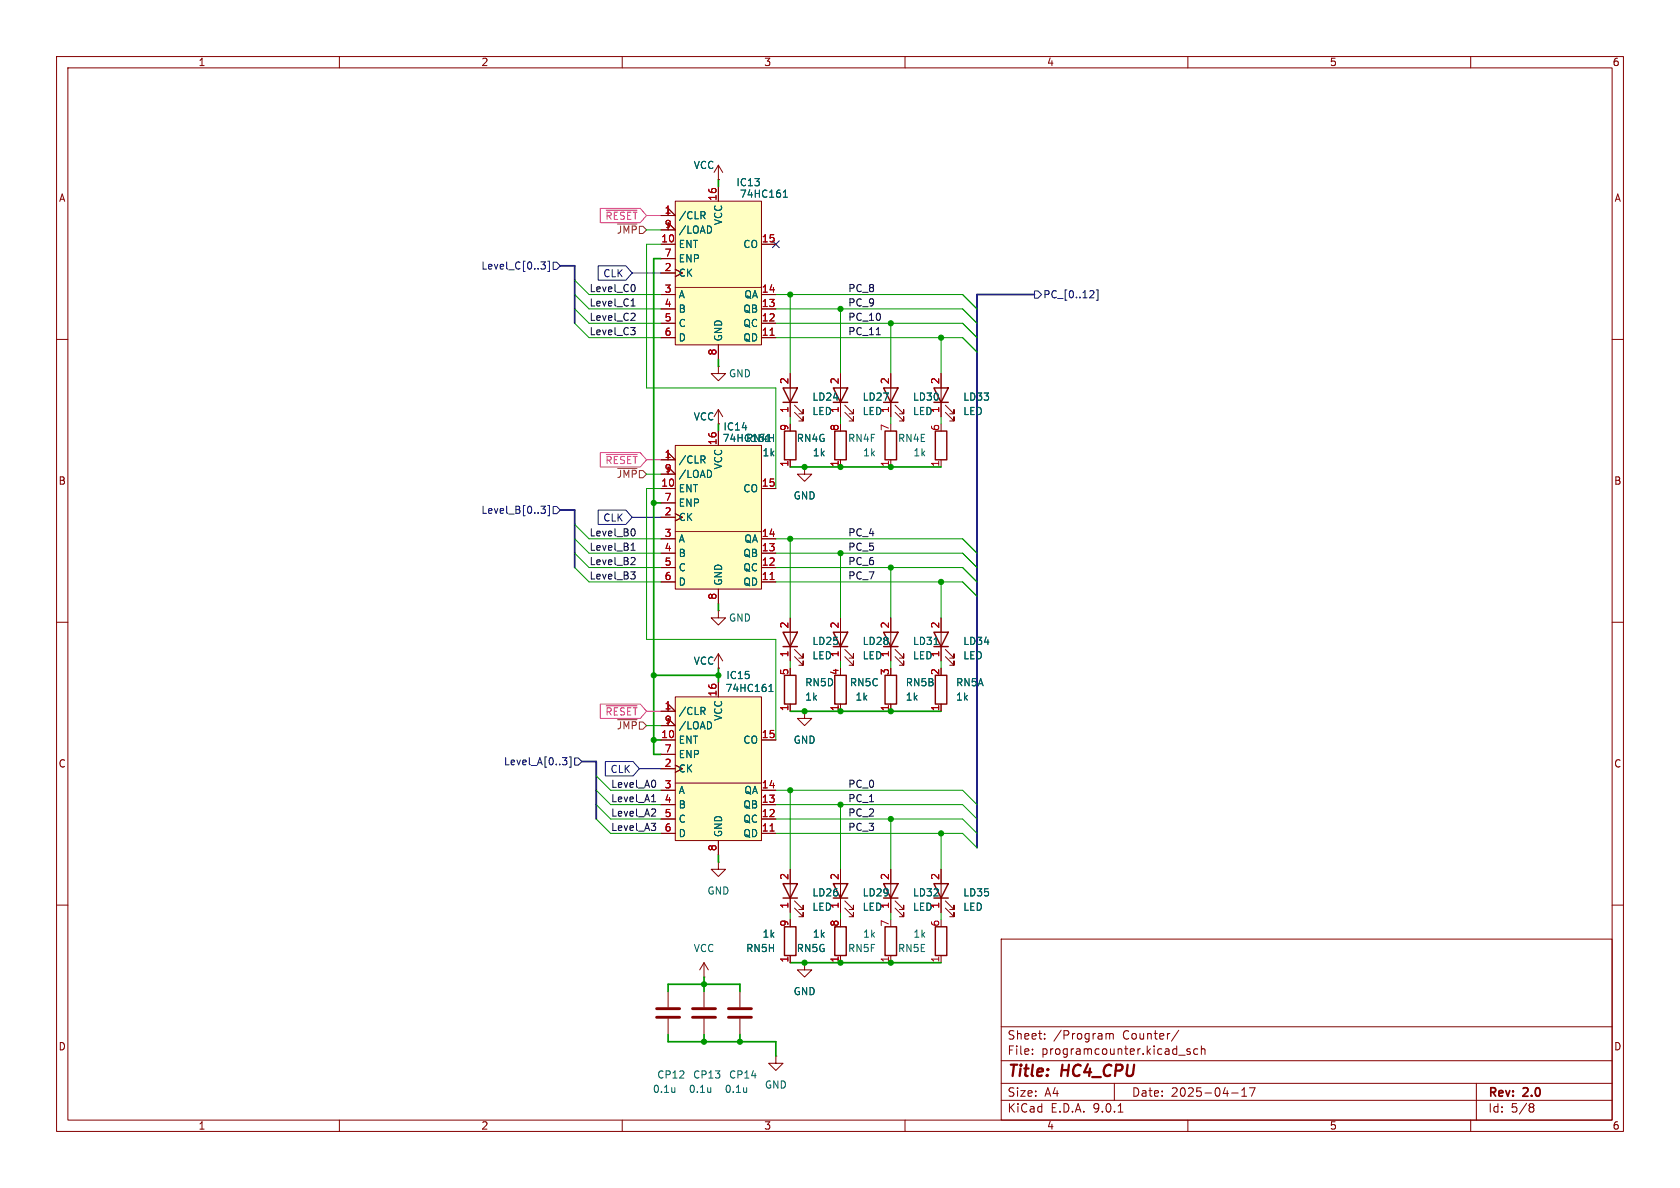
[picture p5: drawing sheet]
<svg xmlns="http://www.w3.org/2000/svg" width="297mm" height="210mm" viewBox="0 0 297 210" stroke-linecap="round" stroke-linejoin="round" font-family="sans-serif">
<g fill="none" stroke="#840000" stroke-width=".18">
<path d="M10 10h277v190h-277zM12 12h273v186h-273zM60 10v2M110 10v2M160 10v2M210 10v2M260 10v2M10 60h2M139.7 66v7.7M140.5 72.9l1.5 1.5v-.7v.7h-.8M140.5 71.6l1.5 1.6v-.8v.8h-.8M148.6 66v7.7"/>
<path d="M149.4 72.9l1.5 1.5v-.7v.7h-.8M149.4 71.6l1.5 1.6v-.8v.8h-.8M157.5 66v7.7M158.2 72.9l1.6 1.5v-.7v.7h-.8M158.2 71.6l1.6 1.6v-.8v.8h-.8M166.4 66v7.7M167.1 72.9l1.6 1.5v-.7v.7h-.8M167.1 71.6l1.6 1.6v-.8v.8h-.8M285 60h2M148.6 81.3v1.3M10 110h2M285 110h2"/>
<path d="M139.7 124.5v1.2M139.7 153.7v7.6M140.5 159.3l1.5 1.5v-.8v.8h-.8M148.6 153.7v7.6M149.4 159.3l1.5 1.5v-.8v.8h-.8M166.4 153.7v7.6M167.1 159.3l1.6 1.5v-.8v.8h-.8M10 160h2M118.1 175.3v2.8M140.5 160.5l1.5 1.6v-.8v.8h-.8M148.6 168.9v1.3M149.4 160.5l1.5 1.6v-.8v.8h-.8"/>
<path d="M157.5 168.9v1.3M166.4 168.9v1.3M167.1 160.5l1.6 1.6v-.8v.8h-.8M177 166h108v32h-108zM285 160h2M60 198v2M110 198v2M118.1 180.1v2.8M160 198v2M177 194.5h108M177 191.5h108M177 187.5h108"/>
<path d="M177 181.5h108M182.5 186.3v.1M182.5 185.5v.1M184.7 183.6v.1M184.7 182.8v.1M195.5 182.7v1M195.5 182.8l.5-.1 .2 .2M196.2 182.9l.2-.2 .3 .1 .1 .9M196.2 182.9v.8M197 191.5v3M197.7 196.6h.8M208.4 186.5h1.1"/>
<path d="M208.4 182.1l-1.3 2M210 198v2M210.4 185.5l-.4-.1-.2 .2 .1 .2 .5 .2v.3h-.6M211.7 185.5l-.4-.1-.3 .3v.4l.2 .2h.5M212.4 185.5l.2-.1 .4 .1v.9M212.4 184.9v1.5M217.7 193.2h1.2M219.5 193.8h.9M219.5 192.7l.5-.4v1.5M220.9 192.3h1l-.7 1.5M260 198v2M261 191.5v6.5"/>
<path d="M270.6 195.1l.4 .1 .2 .2-.3 .3M270.6 195.7h.3M270.9 195.7l.2 .2 .1 .4-.2 .2-.4 .1"/>
</g>
<g fill="none" stroke="#840000" stroke-width=".25">
<path d="M138.4 68.6h2.6l-1.3 2.5zM138.4 71.1h2.6M147.3 68.6h2.6l-1.3 2.5zM147.3 71.1h2.6M147.6 76.2h2v5.1h-2zM156.2 68.6h2.5l-1.2 2.5zM156.2 71.1h2.5M165.1 68.6h2.5l-1.2 2.5zM165.1 71.1h2.5M138.7 119.4h2v5.1h-2zM138.4 156.2h2.6l-1.3 2.6zM138.4 158.8h2.6"/>
<path d="M147.3 156.2h2.6l-1.3 2.6zM147.3 158.8h2.6M165.1 156.2h2.5l-1.2 2.6zM165.1 158.8h2.5M147.6 163.8h2v5.1h-2zM156.5 163.8h2v5.1h-2zM165.4 163.8h2v5.1h-2z"/>
</g>
<path d="M116.1 178.3h4M116.1 179.8h4" fill="none" stroke="#840000" stroke-width=".51"/>
<path d="M119.3 192.3v.8M119.3 193l-.1 .1" fill="none" stroke="#006464" stroke-width=".18"/>
<path d="M119.4 78.7h15.2v25.4h-15.2z" fill="#ffffc2"/>
<g fill="none" stroke="#840000" stroke-width=".18">
<path d="M119.4 78.7h15.2v25.4h-15.2zM127 64.8v1.2h1.3l-1.3 1.3-1.3-1.3h1.3M127 64.8h.1M127 74.9h.1M127 72.4v2.5M127 76.2v2.5M127 72.4l-.8 1.3M127 72.4l.8 1.3M116.8 81.3h2.6l-1.3-1.3v1.3M116.8 83.8h2.6l-1.3-1.2v1.2M116.8 86.4h2.6M116.8 88.9h2.6"/>
<path d="M116.8 91.4h2.6M116.8 95.3h2.6M116.8 97.8h2.6M119.4 94h15.2M134.6 86.4h2.6M134.6 95.3h2.6M134.6 97.8h2.6M139.7 81.3v1.3M142.2 82.6v1.2h1.3l-1.3 1.3-1.2-1.3h1.2M142.2 82.6h.1M116.8 100.3h2.6M116.8 102.9h2.6"/>
<path d="M127 118.1h.1M127 108v1.2h1.3l-1.3 1.3-1.3-1.3h1.3M127 108h.1M127 104.1v2.6M127 115.6v2.5M127 115.6l-.8 1.2M127 115.6l.8 1.2M134.6 100.3h2.6M134.6 102.9h2.6M127 152.4v1.3h1.3l-1.3 1.2-1.3-1.2h1.3M127 152.4h.1M157.5 153.7v7.6"/>
<path d="M158.2 159.3l1.6 1.5v-.8v.8h-.8M124.5 172.7h.1M124.5 170.2v2.5M124.5 175.3v2.8M124.5 170.2l-.8 1.3M124.5 170.2l.7 1.3M130.8 175.3v2.8M142.2 170.2v1.3h1.3l-1.3 1.2-1.2-1.2h1.2M142.2 170.2h.1M158.2 160.5l1.6 1.6v-.8v.8h-.8M124.5 180.1v2.8M130.8 180.1v2.8"/>
<path d="M137.2 186.7v1.3h1.2l-1.2 1.2-1.3-1.2h1.3M137.2 186.7h.1"/>
</g>
<path d="M124.2 81.3l.4 .6M124.4 80.6l.2 .2v.3l-.2 .2M125.7 83.3l.1 .4-.1 .5M125.6 192.3v.8M125.6 193v.1M132 192.3v.8M132 193l-.1 .1" fill="none" stroke="#006464" stroke-width=".18"/>
<path d="M136.1 102.5h.8" fill="none" stroke="#a90000" stroke-width=".18"/>
<path d="M138.7 76.2h2v5.1h-2zM156.2 156.2h2.5l-1.2 2.6zM156.2 158.8h2.5" fill="none" stroke="#840000" stroke-width=".25"/>
<path d="M122.4 178.3h4.1M122.4 179.8h4.1M128.8 178.3h4M128.8 179.8h4" fill="none" stroke="#840000" stroke-width=".51"/>
<path d="M119.4 35.6h15.2v25.4h-15.2z" fill="#ffffc2"/>
<g fill="none" stroke="#840000" stroke-width=".18">
<path d="M116.8 38.1h2.6l-1.3-1.3v1.3M119.4 35.6h15.2v25.4h-15.2zM127 31.8h.1M127 29.2v2.6M127 33v2.6M127 29.2l-.8 1.3M127 29.2l.8 1.3M116.8 40.6h2.6l-1.3-1.2v1.2M116.8 43.2h2.6M116.8 45.7h2.6M116.8 48.3h2.6M116.8 52.1h2.6"/>
<path d="M116.8 54.6h2.6M116.8 57.2h2.6M116.8 59.7h2.6M119.4 50.8h15.2M134.6 43.2h2.6M134.6 52.1h2.6M134.6 54.6h2.6M134.6 57.2h2.6M134.6 59.7h2.6M127 61v2.5M157.5 81.3v1.3M166.4 81.3v1.3"/>
<path d="M139.7 109.2v7.6M140.5 116.1l1.5 1.5v-.8v.8h-.8M140.5 114.8l1.5 1.5v-.7v.7h-.8M157.5 109.2v7.6M158.2 116.1l1.6 1.5v-.8v.8h-.8M158.2 114.8l1.6 1.5v-.7v.7h-.8M166.4 109.2v7.6M167.1 116.1l1.6 1.5v-.8v.8h-.8M167.1 114.8l1.6 1.5v-.7v.7h-.8M142.2 125.7v1.3h1.3l-1.3 1.3-1.2-1.3h1.2M142.2 125.7h.1M148.6 124.5v1.2"/>
<path d="M157.5 124.5v1.2M166.4 124.5v1.2M139.7 168.9v1.3"/>
</g>
<path d="M124.2 38.1l.4 .6M124.4 37.4l.2 .3v.3l-.2 .1M138.5 34.9h.7M138.5 34l.3-.4v1.3M125.7 40.1l.1 .4-.1 .5M165.2 113.9h.7" fill="none" stroke="#006464" stroke-width=".18"/>
<path d="M136.1 59.3h.8" fill="none" stroke="#a90000" stroke-width=".18"/>
<path d="M156.5 76.2h2v5.1h-2zM165.4 76.2h2v5.1h-2zM138.4 111.8h2.6l-1.3 2.5zM138.4 114.3h2.6M147.6 119.4h2v5.1h-2zM156.2 111.8h2.5l-1.2 2.5zM156.2 114.3h2.5M156.5 119.4h2v5.1h-2zM165.1 111.8h2.5l-1.2 2.5zM165.1 114.3h2.5M165.4 119.4h2v5.1h-2zM138.7 163.8h2v5.1h-2z" fill="none" stroke="#840000" stroke-width=".25"/>
<path d="M119.4 123.2h15.2v25.4h-15.2z" fill="#ffffc2"/>
<g fill="none" stroke="#840000" stroke-width=".18">
<path d="M116.8 38.1h2.6l-1.3-1.3v1.3M127 31.8h.1M127 33v2.6M116.8 40.6h2.6l-1.3-1.2v1.2M116.8 43.2h2.6M116.8 45.7h2.6M116.8 48.3h2.6M116.8 52.1h2.6M116.8 54.6h2.6M116.8 57.2h2.6M116.8 59.7h2.6M134.6 43.2h2.6"/>
<path d="M134.6 52.1h2.6M134.6 54.6h2.6M134.6 57.2h2.6M134.6 59.7h2.6M127 74.9h.1M127 61v2.5M127 76.2v2.5M139.7 66v2.6M139.7 71.1v2.6M148.6 66v2.6M148.6 71.1v2.6M157.5 66v2.6"/>
<path d="M157.5 71.1v2.6M166.4 66v2.6M166.4 71.1v2.6M116.8 81.3h2.6l-1.3-1.3v1.3M116.8 83.8h2.6l-1.3-1.2v1.2M116.8 86.4h2.6M116.8 88.9h2.6M116.8 91.4h2.6M116.8 95.3h2.6M116.8 97.8h2.6M134.6 86.4h2.6M134.6 95.3h2.6"/>
<path d="M134.6 97.8h2.6M139.7 81.3v1.3M142.2 82.6h.1M148.6 81.3v1.3M116.8 100.3h2.6M116.8 102.9h2.6M127 118.1h.1M127 104.1v2.6M134.6 100.3h2.6M134.6 102.9h2.6M139.7 109.2v2.6M139.7 114.3v2.5"/>
<path d="M148.6 109.2v7.6M149.4 116.1l1.5 1.5v-.8v.8h-.8M149.4 114.8l1.5 1.5v-.7v.7h-.8M157.5 109.2v2.6M157.5 114.3v2.5M166.4 109.2v2.6M166.4 114.3v2.5M116.8 125.7h2.6l-1.3-1.2v1.2M116.8 128.3h2.6l-1.3-1.3v1.3M116.8 130.8h2.6M116.8 133.4h2.6M116.8 135.9h2.6"/>
<path d="M116.8 139.7h2.6M119.4 123.2h15.2v25.4h-15.2zM119.4 138.4h15.2M127 120.7v2.5M134.6 130.8h2.6M134.6 139.7h2.6M139.7 124.5v1.2M142.2 125.7h.1M148.6 124.5v1.2M157.5 124.5v1.2M166.4 124.5v1.2M116.8 142.2h2.6"/>
<path d="M116.8 144.8h2.6M116.8 147.3h2.6M127 148.6v2.5M134.6 142.2h2.6M134.6 144.8h2.6M134.6 147.3h2.6M139.7 153.7v2.5M139.7 158.8v2.5M148.6 153.7v2.5M148.6 158.8v2.5M157.5 153.7v2.5M157.5 158.8v2.5"/>
<path d="M166.4 153.7v2.5M166.4 158.8v2.5M139.7 168.9v1.3M142.2 170.2h.1M148.6 168.9v1.3"/>
</g>
<g fill="none" stroke="#006464" stroke-width=".18">
<path d="M124.2 38.1l.4 .6M124.4 37.4l.2 .3v.3l-.2 .1M138.5 34.9h.7M138.5 34l.3-.4v1.3M125.7 40.1l.1 .4-.1 .5M124.2 81.3l.4 .6M124.4 80.6l.2 .2v.3l-.2 .2M125.7 83.3l.1 .4-.1 .5M165.2 113.9h.7M124.2 125.7l.4 .6M124.4 125l.2 .3v.3l-.2 .1M125.7 127.8l.1 .3-.1 .6"/>
<path d="M135.9 122.2h.8M135.9 121.3l.4-.3v1.2"/>
</g>
<path d="M136.1 59.3h.8M136.1 102.5h.8M136.1 146.9h.8" fill="none" stroke="#a90000" stroke-width=".18"/>
<path d="M147.3 111.8h2.6l-1.3 2.5zM147.3 114.3h2.6" fill="none" stroke="#840000" stroke-width=".25"/>
<g fill="none" stroke="#000084" stroke-width=".18">
<path d="M95.6 46.3h.8l-.4 .5 .4 .1v.4l-.2 .3h-.4M96.8 46.2h.3v1.8h-.3M97.8 46.4h.6l.7 .6-.7 .6h-.6zM136.6 42.6l1.2 1.2M137.8 42.6l-1.2 1.2M182.9 51.4h.6l.6 .7-.6 .6h-.6zM193.1 51.4l.3 .2-.1 .3-.7 .7h.8M193.8 51.3h.3v1.8h-.3M95.6 89.5h.8l-.4 .5 .4 .1v.4l-.2 .2h-.4M96.8 89.4h.3v1.8h-.3M97.8 89.5h.6l.7 .7-.7 .6h-.6zM99.4 133.9h.8l-.4 .5 .4 .1v.5l-.2 .2h-.4"/>
<path d="M100.6 133.8h.3v1.8h-.3M101.6 134h.6l.7 .6-.7 .7h-.6z"/>
</g>
<path d="M109.2 39.6h3.4M109.2 82.8h3.4M109.2 127.2h3.4" fill="none" stroke="#725600" stroke-width=".18"/>
<path d="M105.7 47h4.9l1.2 1.3-1.2 1.2h-4.9zM111.8 48.3h5M105.7 90.2h4.9l1.2 1.2-1.2 1.3h-4.9zM111.8 91.4h5M107 134.6h4.9l1.1 1.3-1.1 1.3h-4.9zM113 135.9h3.8" fill="none" stroke="#0000c2" stroke-width=".18"/>
<path d="M106.1 36.8h7.1l1.1 1.3-1.1 1.3h-7.1zM107.2 37.1h5.4M114.3 38.1h2.5M106.1 80h7.1l1.1 1.3-1.1 1.3h-7.1zM107.2 80.3h5.4M114.3 81.3h2.5M106.1 124.5h7.1l1.1 1.2-1.1 1.3h-7.1zM107.2 124.8h5.4M114.3 125.7h2.5" fill="none" stroke="#ff00d1" stroke-width=".18"/>
<g fill="none" stroke="#0f0f0f" stroke-width=".18">
<path d="M111.5 57.9h.8l-.4 .5M111.6 54.1h.7M111.8 53l.1-.2v1.3M112 55.4l.3 .2-.1 .3-.7 .7h.8M112.2 50.4l.1 .4-.1 .6M112.2 58.5l.1 .1-.1 .5M154.9 59.2h.7M111.6 97.3h.7M111.7 96.3l.2-.3v1.3M112 93.5a.79 .79 0 0 1 0 1.2M112 98.5l.3 .3-.1 .3-.7 .7h.8M111.5 101.1h.8l-.4 .5"/>
<path d="M112 101.6l.3 .2v.3l-.3 .3M115.9 138.2v.7M115.1 145.5h.8l-.4 .5M115.1 144.3h.8M115.2 141.7h.7M115.9 146.1v.6M115.9 143.1v.4"/>
</g>
<path d="M99.1 47h2.5v10.2M182.9 52.1h-10.2v97.8M99.1 90.2h2.5v10.1M102.9 134.6h2.5v10.2" fill="none" stroke="#000084" stroke-width=".3"/>
<g fill="none" stroke="#009600" stroke-width=".18">
<path d="M101.6 52.1l2.5 2.5h12.7M101.6 54.6l2.5 2.6h12.7M101.6 49.5l2.5 2.6h12.7M101.6 57.2l2.5 2.5h12.7M114.3 40.6h2.5M116.8 43.2h-2.5v25.4h22.9v17.8M137.2 54.6h33l2.5 2.6M137.2 57.2h33l2.5 2.5M137.2 52.1h33l2.5 2.5M137.2 59.7h33l2.5 2.5M139.7 52.1v13.9M148.6 54.6v11.4"/>
<path d="M157.5 57.2v8.8M166.4 59.7v6.3M139.7 73.7v1.2M148.6 73.7v1.2M157.5 73.7v1.2M166.4 73.7v1.2M101.6 92.7l2.5 2.6h12.7M101.6 97.8l2.5 2.5h12.7M101.6 95.3l2.5 2.5h12.7M114.3 83.8h2.5M116.8 86.4h-2.5v26.6h22.9v17.8M137.2 95.3h33l2.5 2.5"/>
<path d="M137.2 97.8h33l2.5 2.5M139.7 95.3v13.9M148.6 97.8v11.4M101.6 100.3l2.5 2.6h12.7M137.2 100.3h33l2.5 2.6M137.2 102.9h33l2.5 2.5M139.7 116.8v1.3M148.6 116.8v1.3M157.5 100.3v8.9M157.5 116.8v1.3M166.4 102.9v6.3M166.4 116.8v1.3"/>
<path d="M105.4 137.2l2.5 2.5h8.9M105.4 139.7l2.5 2.5h8.9M114.3 128.3h2.5M137.2 139.7h33l2.5 2.5M139.7 139.7v14M105.4 142.2l2.5 2.6h8.9M105.4 144.8l2.5 2.5h8.9M137.2 144.8h33l2.5 2.5M137.2 147.3h33l2.5 2.6M137.2 142.2h33l2.5 2.6M148.6 142.2v11.5M157.5 144.8v8.9"/>
<path d="M166.4 147.3v6.4M139.7 161.3v1.3M148.6 161.3v1.3M157.5 161.3v1.3M166.4 161.3v1.3"/>
</g>
<g fill="none" stroke="#009600" stroke-width=".3">
<path d="M127 31.8v1.2M116.8 45.7h-1.2v87.7h1.2M127 63.5v1.3M127 74.9v1.3M115.6 88.9h1.2M139.7 82.6h26.7M115.6 119.4h11.4M127 106.7v1.3M127 118.1v2.6M115.6 130.8h1.2M139.7 125.7h26.7M127 151.1v1.3"/>
<path d="M118.1 175.3v-1.3h12.7v1.3M124.5 172.7v2.6M139.7 170.2h26.7M118.1 182.9v1.3h19.1v2.5M124.5 182.9v1.3M130.8 182.9v1.3"/>
</g>
<g fill="#009600" stroke="#009600" stroke-width=".18">
<circle cx="157.5" cy="82.6" r=".46"/>
<circle cx="157.5" cy="57.2" r=".46"/>
<circle cx="139.7" cy="52.1" r=".46"/>
<circle cx="166.4" cy="59.7" r=".46"/>
<circle cx="148.6" cy="54.6" r=".46"/>
<circle cx="166.4" cy="102.9" r=".46"/>
<circle cx="142.2" cy="82.6" r=".46"/>
<circle cx="148.6" cy="82.6" r=".46"/>
<circle cx="157.5" cy="100.3" r=".46"/>
<circle cx="148.6" cy="97.8" r=".46"/>
<circle cx="139.7" cy="95.3" r=".46"/>
<circle cx="148.6" cy="125.7" r=".46"/>
<circle cx="148.6" cy="142.2" r=".46"/>
<circle cx="139.7" cy="139.7" r=".46"/>
<circle cx="157.5" cy="125.7" r=".46"/>
<circle cx="142.2" cy="125.7" r=".46"/>
<circle cx="157.5" cy="170.2" r=".46"/>
<circle cx="142.2" cy="170.2" r=".46"/>
<circle cx="148.6" cy="170.2" r=".46"/>
<circle cx="124.5" cy="174" r=".46"/>
<circle cx="124.5" cy="184.2" r=".46"/>
<circle cx="130.8" cy="184.2" r=".46"/>
<circle cx="157.5" cy="144.8" r=".46"/>
<circle cx="166.4" cy="147.3" r=".46"/>
<circle cx="115.6" cy="130.8" r=".46"/>
<circle cx="115.6" cy="88.9" r=".46"/>
<circle cx="115.6" cy="119.4" r=".46"/>
<circle cx="127" cy="119.4" r=".46"/>
</g>
<g font-size="2.8" fill="#840000">
<text x="178" y="190.9">Title:</text>
<text x="187.7" y="190.9">HC4_CPU</text>
</g>
<g font-size="2.1" fill="#840000">
<text x="178" y="184">Sheet:</text>
<text x="186.2" y="184">/Program</text>
<text x="198.5" y="184">Counter/</text>
<text x="178" y="186.7">File:</text>
<text x="184.1" y="186.7">programcounter.kicad_sch</text>
<text x="178" y="196.9">KiCad</text>
<text x="178" y="194.1">Size:</text>
<text x="184.7" y="194.1">A4</text>
<text x="185.7" y="196.9">E.D.A.</text>
<text x="193.3" y="196.9">9.0.1</text>
<text x="200" y="194.1">Date:</text>
<text x="207" y="194.1">2025-04-17</text>
<text x="263" y="194.3">Rev:</text>
<text x="263" y="196.9">Id:</text>
<text x="267.1" y="196.9">5/8</text>
<text x="269.4" y="194.3">2.0</text>
</g>
<g font-size="1.8" fill="#840000">
<text x="35" y="11.9">1</text>
<text x="85" y="11.9">2</text>
<text x="135" y="11.9">3</text>
<text x="185" y="11.9">4</text>
<text x="235" y="11.9">5</text>
<text x="285" y="11.9">6</text>
<text x="10.3" y="35.9">A</text>
<text x="285.3" y="35.9">A</text>
<text x="10.3" y="85.9">B</text>
<text x="285.3" y="85.9">B</text>
<text x="10.3" y="135.9">C</text>
<text x="285.3" y="135.9">C</text>
<text x="10.3" y="185.9">D</text>
<text x="285.3" y="185.9">D</text>
<text x="35" y="199.9">1</text>
<text x="85" y="199.9">2</text>
<text x="135" y="199.9">3</text>
<text x="185" y="199.9">4</text>
<text x="235" y="199.9">5</text>
<text x="285" y="199.9">6</text>
</g>
<g font-size="1.8" fill="#006464">
<text x="122.5" y="30.1">VCC</text>
<text x="130.1" y="33.1">IC13</text>
<text x="130.7" y="35.2">74HC161</text>
<text x="119.9" y="39">/CLR</text>
<text x="119.9" y="41.5">/LOAD</text>
<text x="127.9" y="39.9" transform="rotate(-90 127.9 39.9)">VCC</text>
<text x="119.9" y="44">ENT</text>
<text x="119.9" y="46.6">ENP</text>
<text x="131.3" y="44">CO</text>
<text x="119.9" y="49.1">CK</text>
<text x="119.9" y="52.9">A</text>
<text x="131.5" y="52.9">QA</text>
<text x="119.9" y="55.5">B</text>
<text x="119.9" y="58">C</text>
<text x="131.3" y="55.5">QB</text>
<text x="131.3" y="58">QC</text>
<text x="119.9" y="60.6">D</text>
<text x="127.9" y="60.5" transform="rotate(-90 127.9 60.5)">GND</text>
<text x="131.3" y="60.6">QD</text>
<text x="128.8" y="66.9">GND</text>
<text x="143.5" y="71">LD24</text>
<text x="152.4" y="71">LD27</text>
<text x="161.3" y="71">LD30</text>
<text x="170.2" y="71">LD33</text>
<text x="122.5" y="74.5">VCC</text>
<text x="127.8" y="76.3">IC14</text>
<text x="143.5" y="73.6">LED</text>
<text x="148.3" y="73.1" transform="rotate(-90 148.3 73.1)">1</text>
<text x="152.4" y="73.6">LED</text>
<text x="157.2" y="73.1" transform="rotate(-90 157.2 73.1)">1</text>
<text x="161.3" y="73.6">LED</text>
<text x="170.2" y="73.6">LED</text>
<text x="119.9" y="82.1">/CLR</text>
<text x="127.7" y="78.3">74HC161</text>
<text x="127.9" y="83.1" transform="rotate(-90 127.9 83.1)">VCC</text>
<text x="131.8" y="78.3">RN4H</text>
<text x="134.7" y="80.9">1k</text>
<text x="140.8" y="78.3">RN4G</text>
<text x="143.6" y="80.9">1k</text>
<text x="149.8" y="78.3">RN4F</text>
<text x="152.5" y="80.9">1k</text>
<text x="158.7" y="78.3">RN4E</text>
<text x="161.4" y="80.9">1k</text>
<text x="119.9" y="84.7">/LOAD</text>
<text x="119.9" y="87.2">ENT</text>
<text x="119.9" y="89.8">ENP</text>
<text x="131.3" y="87.2">CO</text>
<text x="140.2" y="88.5">GND</text>
<text x="119.9" y="92.3">CK</text>
<text x="119.9" y="96.1">A</text>
<text x="119.9" y="98.7">B</text>
<text x="119.9" y="101.2">C</text>
<text x="131.3" y="98.7">QB</text>
<text x="131.3" y="101.2">QC</text>
<text x="131.5" y="96.1">QA</text>
<text x="119.9" y="103.7">D</text>
<text x="127.9" y="103.6" transform="rotate(-90 127.9 103.6)">GND</text>
<text x="131.3" y="103.7">QD</text>
<text x="128.8" y="110.1">GND</text>
<text x="122.5" y="117.7">VCC</text>
<text x="143.5" y="114.2">LD25</text>
<text x="143.5" y="116.8">LED</text>
<text x="148.3" y="116.3" transform="rotate(-90 148.3 116.3)">1</text>
<text x="152.4" y="114.2">LD28</text>
<text x="152.4" y="116.8">LED</text>
<text x="161.3" y="114.2">LD31</text>
<text x="161.3" y="116.8">LED</text>
<text x="166.1" y="116.3" transform="rotate(-90 166.1 116.3)">1</text>
<text x="170.2" y="114.2">LD34</text>
<text x="170.2" y="116.8">LED</text>
<text x="128.2" y="122.5">74HC161</text>
<text x="128.3" y="120.2">IC15</text>
<text x="142.2" y="121.5">RN5D</text>
<text x="142.2" y="124.1">1k</text>
<text x="150.2" y="121.5">RN5C</text>
<text x="151.1" y="124.1">1k</text>
<text x="160" y="121.5">RN5B</text>
<text x="160" y="124.1">1k</text>
<text x="168.9" y="121.5">RN5A</text>
<text x="168.9" y="124.1">1k</text>
<text x="119.9" y="126.6">/CLR</text>
<text x="119.9" y="129.1">/LOAD</text>
<text x="119.9" y="131.7">ENT</text>
<text x="127.9" y="127.5" transform="rotate(-90 127.9 127.5)">VCC</text>
<text x="131.3" y="131.7">CO</text>
<text x="140.2" y="131.7">GND</text>
<text x="119.9" y="134.2">ENP</text>
<text x="119.9" y="136.8">CK</text>
<text x="119.9" y="140.6">A</text>
<text x="119.9" y="143.1">B</text>
<text x="131.3" y="143.1">QB</text>
<text x="131.5" y="140.6">QA</text>
<text x="119.9" y="145.6">C</text>
<text x="119.9" y="148.2">D</text>
<text x="127.9" y="148.1" transform="rotate(-90 127.9 148.1)">GND</text>
<text x="131.3" y="145.6">QC</text>
<text x="131.3" y="148.2">QD</text>
<text x="125" y="158.3">GND</text>
<text x="143.5" y="158.7">LD26</text>
<text x="143.5" y="161.2">LED</text>
<text x="152.4" y="158.7">LD29</text>
<text x="152.4" y="161.2">LED</text>
<text x="157.2" y="160.7" transform="rotate(-90 157.2 160.7)">1</text>
<text x="161.3" y="158.7">LD32</text>
<text x="161.3" y="161.2">LED</text>
<text x="170.2" y="158.7">LD35</text>
<text x="170.2" y="161.2">LED</text>
<text x="134.7" y="166">1k</text>
<text x="143.6" y="166">1k</text>
<text x="152.5" y="166">1k</text>
<text x="161.4" y="166">1k</text>
<text x="122.5" y="168.5">VCC</text>
<text x="131.8" y="168.5">RN5H</text>
<text x="140.8" y="168.5">RN5G</text>
<text x="149.8" y="168.5">RN5F</text>
<text x="158.7" y="168.5">RN5E</text>
<text x="140.2" y="176.1">GND</text>
<text x="116.1" y="190.9">CP12</text>
<text x="122.4" y="190.9">CP13</text>
<text x="128.8" y="190.9">CP14</text>
<text x="115.3" y="193.4">0.1u</text>
<text x="121.7" y="193.4">0.1u</text>
<text x="128" y="193.4">0.1u</text>
<text x="135.1" y="192.6">GND</text>
</g>
<g font-size="1.8" fill="#a90000">
<text x="126.7" y="35.6" transform="rotate(-90 126.7 35.6)">16</text>
<text x="117.4" y="37.8">1</text>
<text x="117.4" y="40.4">9</text>
<text x="116.8" y="42.9">10</text>
<text x="117.4" y="45.5">7</text>
<text x="134.6" y="42.9">15</text>
<text x="117.4" y="48">2</text>
<text x="117.4" y="51.8">3</text>
<text x="134.6" y="51.8">14</text>
<text x="117.4" y="54.4">4</text>
<text x="117.4" y="56.9">5</text>
<text x="117.4" y="59.4">6</text>
<text x="134.6" y="54.4">13</text>
<text x="134.6" y="56.9">12</text>
<text x="134.6" y="59.4">11</text>
<text x="126.7" y="62.9" transform="rotate(-90 126.7 62.9)">8</text>
<text x="139.4" y="68" transform="rotate(-90 139.4 68)">2</text>
<text x="148.3" y="68" transform="rotate(-90 148.3 68)">2</text>
<text x="157.2" y="68" transform="rotate(-90 157.2 68)">2</text>
<text x="166.1" y="68" transform="rotate(-90 166.1 68)">2</text>
<text x="139.4" y="76.3" transform="rotate(-90 139.4 76.3)">9</text>
<text x="139.4" y="73.1" transform="rotate(-90 139.4 73.1)">1</text>
<text x="148.3" y="76.3" transform="rotate(-90 148.3 76.3)">8</text>
<text x="157.2" y="76.3" transform="rotate(-90 157.2 76.3)">7</text>
<text x="166.1" y="76.3" transform="rotate(-90 166.1 76.3)">6</text>
<text x="166.1" y="73.1" transform="rotate(-90 166.1 73.1)">1</text>
<text x="117.4" y="81">1</text>
<text x="117.4" y="83.6">9</text>
<text x="126.7" y="78.8" transform="rotate(-90 126.7 78.8)">16</text>
<text x="139.4" y="82.6" transform="rotate(-90 139.4 82.6)">1</text>
<text x="148.3" y="82.6" transform="rotate(-90 148.3 82.6)">1</text>
<text x="157.2" y="82.6" transform="rotate(-90 157.2 82.6)">1</text>
<text x="166.1" y="82.6" transform="rotate(-90 166.1 82.6)">1</text>
<text x="116.8" y="86.1">10</text>
<text x="117.4" y="88.6">7</text>
<text x="134.6" y="86.1">15</text>
<text x="117.4" y="91.2">2</text>
<text x="117.4" y="95">3</text>
<text x="134.6" y="95">14</text>
<text x="117.4" y="97.5">4</text>
<text x="117.4" y="100.1">5</text>
<text x="134.6" y="97.5">13</text>
<text x="134.6" y="100.1">12</text>
<text x="117.4" y="102.6">6</text>
<text x="126.7" y="106.1" transform="rotate(-90 126.7 106.1)">8</text>
<text x="134.6" y="102.6">11</text>
<text x="139.4" y="111.2" transform="rotate(-90 139.4 111.2)">2</text>
<text x="148.3" y="111.2" transform="rotate(-90 148.3 111.2)">2</text>
<text x="157.2" y="111.2" transform="rotate(-90 157.2 111.2)">2</text>
<text x="166.1" y="111.2" transform="rotate(-90 166.1 111.2)">2</text>
<text x="139.4" y="119.5" transform="rotate(-90 139.4 119.5)">5</text>
<text x="139.4" y="116.3" transform="rotate(-90 139.4 116.3)">1</text>
<text x="148.3" y="119.5" transform="rotate(-90 148.3 119.5)">4</text>
<text x="157.2" y="119.5" transform="rotate(-90 157.2 119.5)">3</text>
<text x="157.2" y="116.3" transform="rotate(-90 157.2 116.3)">1</text>
<text x="166.1" y="119.5" transform="rotate(-90 166.1 119.5)">2</text>
<text x="117.4" y="125.5">1</text>
<text x="126.7" y="123.2" transform="rotate(-90 126.7 123.2)">16</text>
<text x="139.4" y="125.8" transform="rotate(-90 139.4 125.8)">1</text>
<text x="148.3" y="125.8" transform="rotate(-90 148.3 125.8)">1</text>
<text x="157.2" y="125.8" transform="rotate(-90 157.2 125.8)">1</text>
<text x="166.1" y="125.8" transform="rotate(-90 166.1 125.8)">1</text>
<text x="116.8" y="130.6">10</text>
<text x="117.4" y="128">9</text>
<text x="134.6" y="130.6">15</text>
<text x="117.4" y="133.1">7</text>
<text x="117.4" y="135.6">2</text>
<text x="117.4" y="139.4">3</text>
<text x="117.4" y="142">4</text>
<text x="134.6" y="139.4">14</text>
<text x="134.6" y="142">13</text>
<text x="117.4" y="144.5">5</text>
<text x="117.4" y="147.1">6</text>
<text x="134.6" y="144.5">12</text>
<text x="134.6" y="147.1">11</text>
<text x="126.7" y="150.6" transform="rotate(-90 126.7 150.6)">8</text>
<text x="139.4" y="155.6" transform="rotate(-90 139.4 155.6)">2</text>
<text x="148.3" y="155.6" transform="rotate(-90 148.3 155.6)">2</text>
<text x="157.2" y="155.6" transform="rotate(-90 157.2 155.6)">2</text>
<text x="166.1" y="155.6" transform="rotate(-90 166.1 155.6)">2</text>
<text x="139.4" y="160.7" transform="rotate(-90 139.4 160.7)">1</text>
<text x="148.3" y="160.7" transform="rotate(-90 148.3 160.7)">1</text>
<text x="166.1" y="160.7" transform="rotate(-90 166.1 160.7)">1</text>
<text x="139.4" y="163.9" transform="rotate(-90 139.4 163.9)">9</text>
<text x="148.3" y="163.9" transform="rotate(-90 148.3 163.9)">8</text>
<text x="157.2" y="163.9" transform="rotate(-90 157.2 163.9)">7</text>
<text x="166.1" y="163.9" transform="rotate(-90 166.1 163.9)">6</text>
<text x="139.4" y="170.3" transform="rotate(-90 139.4 170.3)">1</text>
<text x="148.3" y="170.3" transform="rotate(-90 148.3 170.3)">1</text>
<text x="157.2" y="170.3" transform="rotate(-90 157.2 170.3)">1</text>
<text x="166.1" y="170.3" transform="rotate(-90 166.1 170.3)">1</text>
</g>
<g font-size="1.8" fill="#ff00d1">
<text x="106.9" y="39.1">~{RESET}</text>
<text x="106.9" y="82.2">~{RESET}</text>
<text x="106.9" y="126.7">~{RESET}</text>
</g>
<g font-size="1.8" fill="#725600">
<text x="108.9" y="41.5">~{JMP}</text>
<text x="108.9" y="84.7">~{JMP}</text>
<text x="108.9" y="129.1">~{JMP}</text>
</g>
<g font-size="1.8" fill="#000084">
<text x="85" y="47.9">Level_C[0..3]</text>
<text x="184.3" y="52.9">PC_[0..12]</text>
<text x="85" y="91">Level_B[0..3]</text>
<text x="89" y="135.5">Level_A[0..3]</text>
</g>
<g font-size="1.8" fill="#0f0f0f">
<text x="104.1" y="51.7">Level_C0</text>
<text x="149.9" y="51.7">PC_8</text>
<text x="104.1" y="54.3">Level_C1</text>
<text x="104.1" y="59.3">Level_C3</text>
<text x="104.1" y="56.8">Level_C2</text>
<text x="149.9" y="59.3">PC_11</text>
<text x="149.9" y="56.8">PC_10</text>
<text x="149.9" y="54.3">PC_9</text>
<text x="104.1" y="94.9">Level_B0</text>
<text x="149.9" y="94.9">PC_4</text>
<text x="104.1" y="100">Level_B2</text>
<text x="104.1" y="97.4">Level_B1</text>
<text x="149.9" y="100">PC_6</text>
<text x="149.9" y="97.4">PC_5</text>
<text x="104.1" y="102.5">Level_B3</text>
<text x="149.9" y="102.5">PC_7</text>
<text x="107.9" y="139.4">Level_A0</text>
<text x="107.9" y="141.9">Level_A1</text>
<text x="149.9" y="139.4">PC_0</text>
<text x="149.9" y="141.9">PC_1</text>
<text x="107.9" y="147">Level_A3</text>
<text x="107.9" y="144.4">Level_A2</text>
<text x="149.9" y="147">PC_3</text>
<text x="149.9" y="144.4">PC_2</text>
</g>
<g font-size="1.8" fill="#0000c2">
<text x="106.6" y="49.2">CLK</text>
<text x="106.6" y="92.4">CLK</text>
<text x="107.8" y="136.8">CLK</text>
</g>
</svg>
